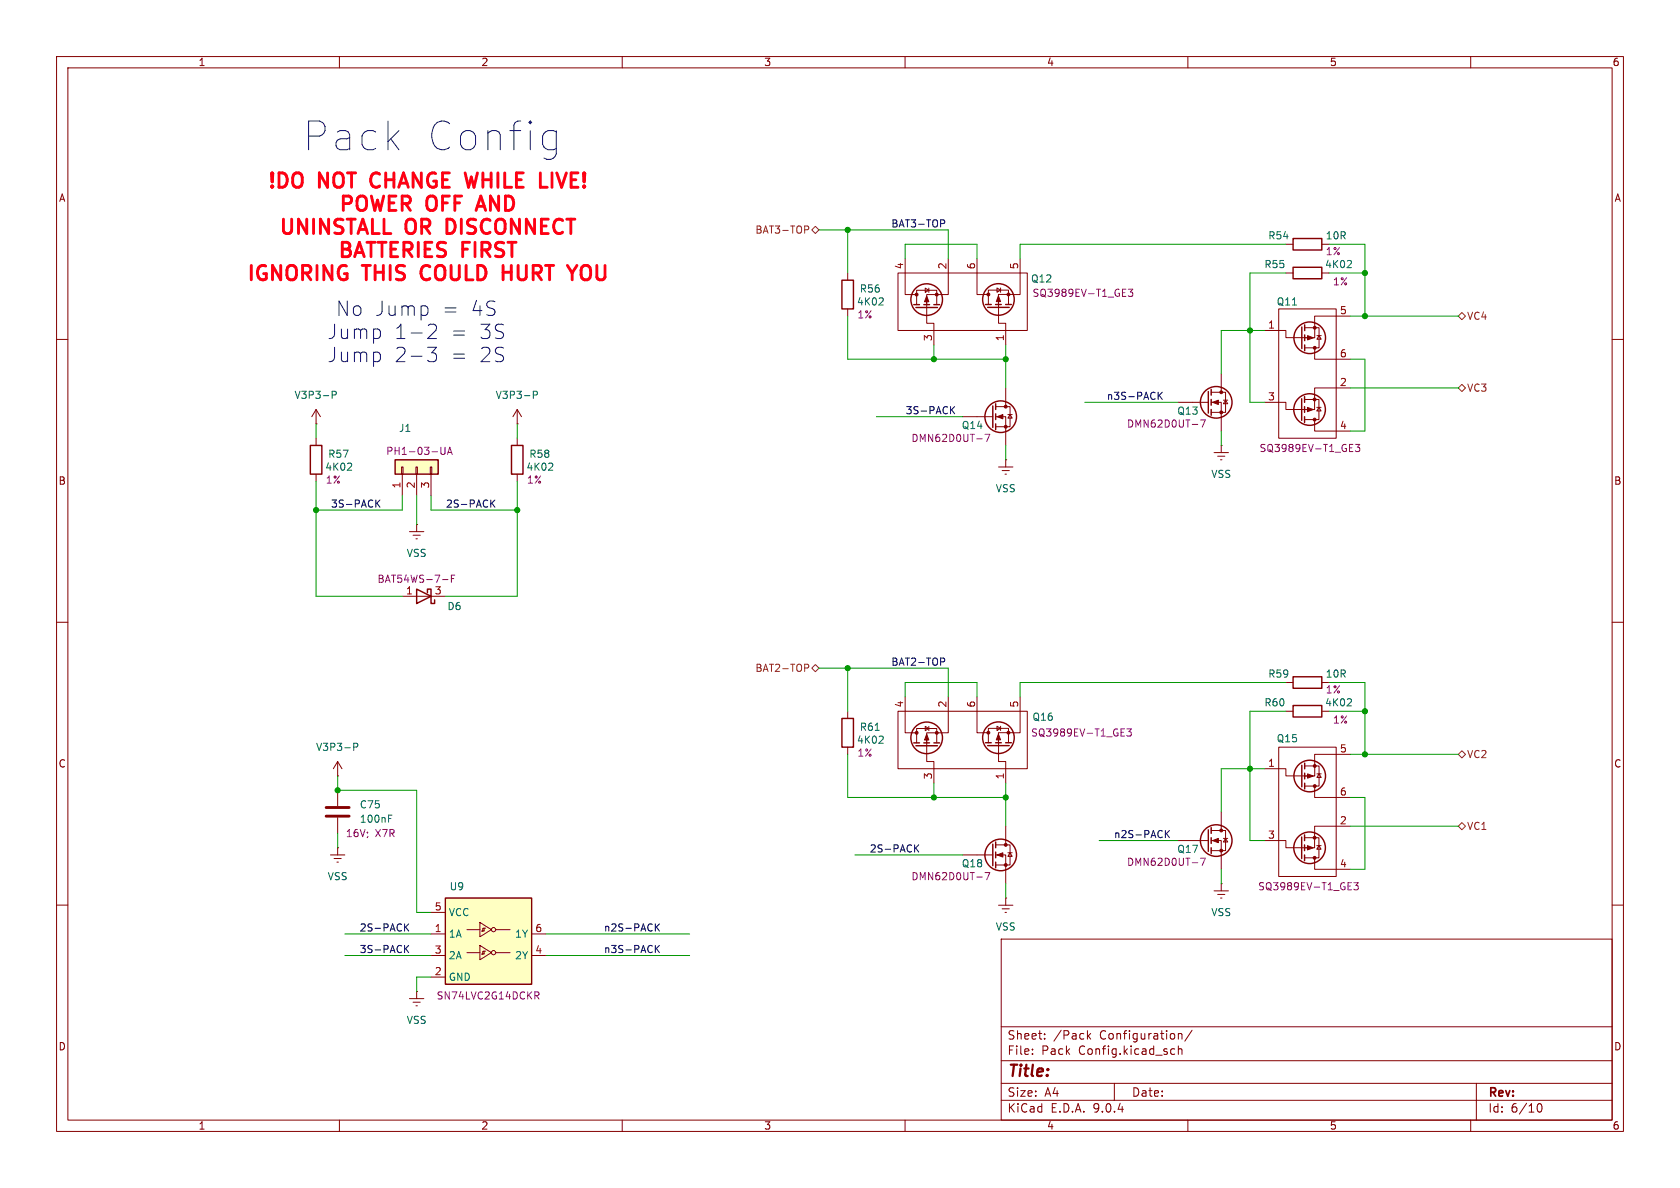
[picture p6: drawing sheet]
<svg xmlns="http://www.w3.org/2000/svg" width="297mm" height="210mm" viewBox="0 0 297 210" stroke-linecap="round" stroke-linejoin="round" font-family="sans-serif">
<g fill="none" stroke="#840000" stroke-width=".18">
<path d="M10 10h277v190h-277zM12 12h273v186h-273zM60 10v2M110 10v2M160 10v2M210 10v2M260 10v2M10 60h2M55.9 74.9h.1M55.9 72.4l-.8 1.3M55.9 72.4l.7 1.3M55.9 72.4v2.5"/>
<path d="M55.9 77.5v1.2M91.4 74.9h.1M91.4 72.4l-.7 1.3M91.4 72.4l.8 1.3M91.4 72.4v2.5M170.2 73.7h5.3M176 71.9h2.6v3.5h-2.6M176 73.7h1.8v5M177.8 68.6v3.3M178.2 73.3h.7M178.6 73.3l.3 .6h-.7zM285 60h2"/>
<path d="M55.9 83.8v1.3M10 110h2M285 110h2M158.7 125.7h22.9v10.2h-22.9zM160 123.2v6.3h2M162 131.3v-2.5h3.6v2.5M163.6 128.4l.6 .4-.6 .4zM163.8 130.8v3.8h1.3v3.8M164.2 128.4v.8M167.6 123.2v6.3h-3.8v1.8M172.7 123.2v6.3h1.3M174 129.5h.7"/>
<path d="M174.7 131.3v-2.5h3.6v2.5M176.3 128.4l.6 .4-.6 .3zM176.5 130.8v3.8h1.3v3.8M176.9 128.4v.7M179 129.5h-2.5v1.8M180.3 123.2v6.3h-1.2M10 160h2M177 166h108v32h-108zM285 160h2M60 198v2M110 198v2M160 198v2"/>
<path d="M177 194.5h108M177 191.5h108M177 187.5h108M177 181.5h108M182.5 186.3v.1M182.5 185.5v.1M184.7 183.6v.1M184.7 182.8v.1M192.2 182.2v1.5M192.4 183.1l.4 .6M192.8 182.7l-.6 .6M197 191.5v3"/>
<path d="M207.2 185.4l.5 .1M207.7 186.3l-.5 .1M208.3 182.7v1M208.3 182.8l.2-.1 .4 .1 .1 .9M208.3 185.5l.2-.1 .4 .1 .1 .9M208.3 184.9v1.5M210 198v2M210.7 182.1l-1.2 2M260 198v2M261 191.5v6.5M271.7 195.7l.2-.5 .2-.1a.81 .81 0 0 1 .6 .6 .81 .81 0 0 1-.3 .8h-.4l-.3-.5"/>
</g>
<g fill="none" stroke="#840000" stroke-width=".25">
<path d="M54.9 78.7h2v5.1h-2zM175.5 71.8v3.8M176 71.4v1M176 73.2v1M176 74.9v1M161.5 131.3h1.1M161.9 131.8h3.8M163.3 131.3h1M165.1 131.3h1M174.2 131.3h1M174.6 131.8h3.8M176 131.3h1"/>
<path d="M177.8 131.3h1"/>
<circle cx="176.9" cy="73.7" r="2.79"/>
<circle cx="163.8" cy="130.4" r="2.79"/>
<circle cx="176.5" cy="130.4" r="2.79"/>
</g>
<g fill="#840000" stroke="#840000" stroke-width=".18">
<path d="M163.8 129.8l.4 1h-.8z"/>
<path d="M176.5 129.8l.4 1h-.8z"/>
<path d="M176.3 73.7l1-.4v.7z"/>
<circle cx="165.6" cy="129.5" r=".25"/>
<circle cx="162" cy="129.5" r=".25"/>
<circle cx="178.3" cy="129.5" r=".25"/>
<circle cx="174.7" cy="129.5" r=".25"/>
<circle cx="177.8" cy="71.9" r=".25"/>
<circle cx="177.8" cy="75.4" r=".25"/>
</g>
<path d="M174.1 76.8h.9l-.6 1.2M198.2 130.1h.6M198.2 128.8h.6M199.2 128.8h.8l-.4 .5 .3 .2v.5l-.1 .1-.6-.1" fill="none" stroke="#840084" stroke-width=".18"/>
<path d="M58.7 69.8h.6l.1-.2v-.3l-.7-.1v1.2M94.3 69.8h.6l.1-.2-.1-.3-.6-.1v1.2M62.1 81.9l.1 .2-.1 .3-.7 .7h.8" fill="none" stroke="#006464" stroke-width=".18"/>
<path d="M69.8 81.3h7.7v2.5h-7.7z" fill="#ffffc2"/>
<g fill="none" stroke="#840000" stroke-width=".25">
<path d="M148.8 49.5h2.1v5.1h-2.1zM161.5 53.9h1.1M161.9 54.4h3.8M163.3 53.9h1M165.1 53.9h1M174.2 53.8h1M174.6 54.3h3.8M176 53.8h1M177.8 53.8h1M90.4 78.7h2.1v5.1h-2.1zM69.8 81.3h7.7v2.5h-7.7zM73.7 104.1l2.5 1.3-2.5 1.3z"/>
<path d="M75.6 104.8v-.7h.6v2.6h.6v-.7"/>
<circle cx="163.8" cy="53" r="2.79"/>
<circle cx="176.5" cy="52.9" r="2.79"/>
</g>
<g fill="none" stroke="#840000" stroke-width=".18">
<path d="M149.9 48.3v1.2M149.9 54.6v1.3M158.7 48.3h22.9v10.1h-22.9zM160 45.7v6.4h2M162 53.9v-2.6h3.6v2.6M163.6 50.9l.6 .4-.6 .4zM163.8 53.3v3.9h1.3v3.8M164.2 50.9v.8M167.6 45.7v6.4h-3.8v1.8M172.7 45.7v6.4h1.3M174 52.1h.7M174.7 53.8v-2.5h3.6v2.5"/>
<path d="M176.3 50.9l.6 .4-.6 .4zM176.5 53.3v3.9h1.3v3.8M176.9 50.9v.8M179 52.1h-2.5v1.7M180.3 45.7v6.4h-1.2M91.4 77.5v1.2M71 82.6h.2v1.2h-.2zM71.1 83.8v3.8M73.5 82.6h.3v1.2h-.3zM73.7 83.8v3.8M76.1 82.6h.2v1.2h-.2zM76.2 83.8v3.8"/>
<path d="M91.4 83.8v1.3M71.1 105.4h7.6M59.7 137.2h.1M59.7 134.6l-.8 1.3M59.7 134.6l.8 1.3M59.7 134.6v2.6M72.4 176.5h2.5M73 177.2h1.3M73.5 177.8h.3M73.7 175.3h.1M73.7 175.3v1.2"/>
</g>
<path d="M198.4 52.4h.6M198.4 51.1h.6M199.5 51.1h.8l-.5 .5 .4 .1v.6l-.2 .1-.5-.1M77.9 79.1v1l.3 .2h.4l.1-.2v-1M79.2 80h.6M79.1 80.3l.4-1.2 .4 1.2M78.2 102.5h1M79.8 102.3h.4M80.4 101.7h-.6v1.2" fill="none" stroke="#840084" stroke-width=".18"/>
<path d="M156 52.7l.2 .2-.1 .3-.7 .7h.8M97.6 81.9l.1 .2v.3l-.8 .7h.8M62.5 132.1l.6-.1 .2-.2-.1-.3-.7-.1v1.3" fill="none" stroke="#006464" stroke-width=".18"/>
<g fill="#840000" stroke="#840000" stroke-width=".18">
<path d="M163.8 52.3l.4 1h-.8z"/>
<path d="M176.5 52.3l.4 1h-.8z"/>
<circle cx="165.6" cy="52.1" r=".25"/>
<circle cx="162" cy="52.1" r=".25"/>
<circle cx="178.3" cy="52.1" r=".25"/>
<circle cx="174.7" cy="52.1" r=".25"/>
</g>
<path d="M78.7 158.8h15.3v15.2h-15.3z" fill="#ffffc2"/>
<g fill="none" stroke="#840000" stroke-width=".25">
<path d="M228.6 42.2h5.1v2h-5.1zM228.6 47.2h5.1v2.1h-5.1zM230.1 57.8v3.8M230.7 57.4v1M230.7 59.2v1M213.6 69.2v3.8M214.1 68.8v1.1M214.1 70.6v1M214.1 72.4v1M230.1 70.5v3.8M230.6 70.1v1M230.6 71.9v1"/>
<path d="M230.6 73.7v1M230.7 61v1M228.6 119.6h5.1v2.1h-5.1zM148.8 127h2.1v5.1h-2.1zM228.6 124.7h5.1v2h-5.1zM230.1 135.3v3.8M230.7 134.9v1M230.7 136.7v1M230.7 138.5v1M78.7 158.8h15.3v15.2h-15.3zM175.5 149.2v3.8M176 148.8v1.1"/>
<path d="M176 150.6v1M176 152.4v1M213.6 146.7v3.8M214.1 146.3v1M214.1 148.1v1M214.1 149.9v1M230.1 148v3.8M230.6 147.6v1M230.6 149.4v1M230.6 151.1v1.1"/>
<circle cx="231.5" cy="59.7" r="2.79"/>
<circle cx="215" cy="71.1" r="2.79"/>
<circle cx="231.5" cy="72.4" r="2.79"/>
<circle cx="231.5" cy="137.2" r="2.79"/>
<circle cx="176.9" cy="151.1" r="2.79"/>
<circle cx="215" cy="148.6" r="2.79"/>
<circle cx="231.5" cy="149.9" r="2.79"/>
</g>
<g fill="none" stroke="#840000" stroke-width=".18">
<path d="M223.5 58.4h3.8v1.3h3.8M226.1 54.6h10.1v22.9h-10.1zM227.3 43.2h1.3M227.3 48.3h1.3M230.7 57.9h2.5v3.6h-2.5M232.4 57.2v2.5h-1.7M232.8 59.3h.8M233.2 59.3l.4 .7h-.8zM233.7 43.2h1.2M233.7 48.3h1.2M238.8 55.9h-6.4v1.3M208.3 71.1h5.3"/>
<path d="M214.1 69.3h2.6v3.6h-2.6M214.1 71.1h1.8v5.1M215.9 78.7h.1M215.9 66v3.3M215.9 78.7v1.3M216.3 70.7h.7M216.7 70.7l.3 .7h-.7zM223.5 71.1h3.8v1.3h3.8M230.6 70.6h2.6v3.6h-2.6M232.4 69.9v2.5h-1.8M232.4 74.2v.7M232.4 74.9v1.3h6.4"/>
<path d="M232.4 61.5v2h6.4M232.8 72h.7M233.2 72l.3 .6h-.7zM238.8 68.6h-6.4v1.3M72.4 94h2.5M73 94.6h1.3M73.5 95.3h.3M73.7 92.7h.1M73.7 92.7v1.3M176.5 82.6h2.6M177.2 83.2h1.2M177.7 83.8h.2"/>
<path d="M177.8 81.3h.1M177.8 81.3v1.3M214.6 80h2.6M215.3 80.6h1.2M215.8 81.3h.2M59.7 139.7v2.8M149.9 125.7v1.3M149.9 132.1v1.3M223.5 135.9h3.8v1.3h3.8M226.1 132.1h10.1v22.8h-10.1zM227.3 125.7h1.3M227.3 120.7h1.3"/>
<path d="M230.7 135.4h2.5v3.6h-2.5M232.4 139v2h6.4M232.8 136.8h.8M233.2 136.8l.4 .6h-.8zM233.7 125.7h1.2M233.7 120.7h1.2M238.8 133.4h-6.4v3.8h-1.7M58.4 151.1h2.6M59.1 151.8h1.2M59.6 152.4h.2M59.7 149.9h.1M59.7 144.5v2.8"/>
<path d="M59.7 149.9v1.2M170.2 151.1h5.3M176 149.4h2.6v3.5h-2.6M176 151.1h1.8v5.1M177.8 158.8h.1M177.8 146.1v3.3M177.8 158.8v1.2M178.2 150.7h.7M178.6 150.7l.3 .7h-.7zM208.3 148.6h5.3M214.1 146.8h2.6v3.6h-2.6M214.1 148.6h1.8v5.1"/>
<path d="M214.6 157.5h2.6M215.3 158.1h1.2M215.8 158.8h.2M215.9 156.2h.1M215.9 143.5v3.3M215.9 156.2v1.3M216.3 148.2h.7M216.7 148.2l.3 .6h-.7zM223.5 148.6h3.8v1.3h3.8M230.6 148.1h2.6v3.5h-2.6M232.4 147.3v2.6h-1.8M232.4 151.6v.8"/>
<path d="M232.4 152.4v1.3h6.4M232.8 149.5h.7M233.2 149.5l.3 .6h-.7zM238.8 146.1h-6.4v1.2M76.2 161.3h2.5M76.2 165.1h2.5M76.2 168.9h2.5M76.2 172.7h2.5M82.5 164.3h2.3M82.5 168.4h2.3M84.8 163.1l2.1 1.2-2.1 1.3zM84.8 167.1l2.1 1.3-2.1 1.3z"/>
<path d="M85.1 164.6h.5v-.5h-.3v.5M85.1 168.7h.5v-.6h-.3v.6M85.6 164.1h.3M85.6 168.1h.3M87.6 164.3h2.6M87.6 168.4h2.6M94 165.1h2.5M94 168.9h2.5M176.5 160h2.6M177.2 160.7h1.2M177.7 161.3h.2"/>
<circle cx="87.2" cy="168.4" r=".38"/>
<circle cx="87.2" cy="164.3" r=".38"/>
</g>
<path d="M212.2 74.2h.9l-.6 1.3M238.6 79.8h.6M238.6 78.6h.6M239.6 78.6h.8l-.4 .4 .3 .2v.5l-.2 .1-.5-.1M174.1 154.2h.9l-.6 1.3M212.2 151.7h.9l-.6 1.3M238.3 157.3h.6M238.3 156h.6M239.3 156h.8l-.4 .5 .4 .1v.6l-.2 .1-.6-.1M94.6 175.3h.4l.3 .3-.1 .3-.6 .1M94.9 176l.4 .6" fill="none" stroke="#840084" stroke-width=".18"/>
<path d="M238.8 46.1l.1 .2v.3l-.8 .7h.8M154.7 129.1h.8M156 130.2l.2 .2-.1 .3-.7 .7h.8M238.8 123.6l.1 .2v.3l-.8 .7h.8M68.7 144.7h.4M68.7 144.1h.6" fill="none" stroke="#006464" stroke-width=".18"/>
<path d="M57.7 142.7h4M57.7 144.3h4" fill="none" stroke="#840000" stroke-width=".51"/>
<g fill="#840000" stroke="#840000" stroke-width=".18">
<path d="M214.4 148.6l1-.4v.8z"/>
<path d="M176.3 151.1l1-.4v.8z"/>
<path d="M231.1 149.5l1.1 .4-1.1 .3z"/>
<path d="M231.2 136.8l1 .4-1 .4z"/>
<path d="M231.1 72l1.1 .4-1.1 .4z"/>
<path d="M231.2 59.3l1 .4-1 .4z"/>
<path d="M214.4 71.1l1-.4v.8z"/>
<circle cx="215.9" cy="146.8" r=".25"/>
<circle cx="215.9" cy="150.4" r=".25"/>
<circle cx="177.8" cy="149.4" r=".25"/>
<circle cx="177.8" cy="152.9" r=".25"/>
<circle cx="232.4" cy="148.1" r=".25"/>
<circle cx="232.4" cy="151.6" r=".25"/>
<circle cx="232.4" cy="135.4" r=".25"/>
<circle cx="232.4" cy="139" r=".25"/>
<circle cx="232.4" cy="70.6" r=".25"/>
<circle cx="232.4" cy="74.2" r=".25"/>
<circle cx="232.4" cy="57.9" r=".25"/>
<circle cx="232.4" cy="61.5" r=".25"/>
<circle cx="215.9" cy="69.3" r=".25"/>
<circle cx="215.9" cy="72.9" r=".25"/>
</g>
<path d="M142.3 39.9h.4l.3 .3-.1 .4h-.6M143.5 40.6l.6-.6 .7 .6-.7 .7zM257.8 55.9l.6-.7 .7 .7-.7 .6zM257.8 68.6l.6-.7 .7 .7-.7 .6zM142.3 117.4h.4l.3 .3-.1 .3-.6 .1M143.5 118.1l.6-.6 .7 .6-.7 .6zM257.8 133.4l.6-.7 .7 .7-.7 .6zM257.8 146.1l.6-.7 .7 .7-.7 .6z" fill="none" stroke="#725600" stroke-width=".18"/>
<g fill="none" stroke="#0f0f0f" stroke-width=".18">
<path d="M166.3 38.9h.5l.2 .2-.1 .4h-.6M168.2 72.4l.6 .7M168.8 71.9l-.8 .7M204.8 69.3v1.3M204.9 69.9l.6 .7M205.5 69.3l-.7 .8M66.6 88.9l.6 .8M67.2 88.4l-.8 .7M86.9 88.9l.6 .8M87.5 88.4l-.7 .7M166.3 116.3h.5l.2 .3-.1 .3-.6 .1M161.9 149.9l.5 .7"/>
<path d="M162.4 149.3l-.7 .8M206 146.8v1.3M206.2 147.4l.5 .7M206.7 146.8l-.7 .7M71.7 163.9l.5 .7M71.7 167.7l.5 .7M72.2 163.3l-.7 .7M72.2 167.1l-.7 .8M115.9 163.3v1.3M115.9 167.1v1.3M116 163.9l.6 .7M116 167.7l.6 .7"/>
<path d="M116.6 163.3l-.7 .7M116.6 167.1l-.7 .8"/>
</g>
<g fill="none" stroke="#009600" stroke-width=".18">
<path d="M144.8 40.6h22.8v5.1M149.9 40.6v7.7M149.9 55.9v7.6h27.9M160 45.7v-2.5h12.7v2.5M223.5 58.4h-7.6v7.6M227.3 43.2h-47v2.5M227.3 48.3h-6.3v22.8h2.5M234.9 43.2h6.4v12.7M234.9 48.3h6.4M238.8 55.9h19M55.9 74.9v2.6M91.4 74.9v2.6"/>
<path d="M154.9 73.7h15.3M165.1 61v2.5M177.8 61v7.6M177.8 78.7v2.6M191.8 71.1h16.5M215.9 76.2v2.5M238.8 63.5h2.5v12.7h-2.5M238.8 68.6h19M55.9 85.1v20.3h15.2M71.1 87.6v2.6h-15.2M73.7 87.6v5.1M76.2 87.6v2.6h15.2"/>
<path d="M91.4 85.1v20.3h-12.7M144.8 118.1h22.8v5.1M149.9 118.1v7.6M59.7 137.2v2.5h14v21.6h2.5M149.9 133.4v7.6h27.9M160 123.2v-2.5h12.7v2.5M165.1 138.4v2.6M177.8 138.4v7.7M223.5 135.9h-7.6v7.6M227.3 120.7h-47v2.5M227.3 125.7h-6.3v22.9h2.5M234.9 120.7h6.4v12.7"/>
<path d="M234.9 125.7h6.4M238.8 133.4h19M59.7 147.3v2.6M151.1 151.1h19.1M177.8 156.2v2.6M194.3 148.6h14M215.9 153.7v2.5M238.8 141h2.5v12.7h-2.5M238.8 146.1h19M61 168.9h15.2M61 165.1h15.2M76.2 172.7h-2.5v2.6"/>
<path d="M96.5 168.9h25.4M96.5 165.1h25.4"/>
</g>
<path d="M96.9 23.1h1l.4 .2M98.3 23.1v4.1l-.2 .5-.7 .5M98.3 26.2l-.4 .3h-1M75.8 57.4l.9-.1a.69 .69 0 0 1 .3 1.1l-1.4 1.4h1.6M75.6 61.4h1.6l-.9 1a.69 .69 0 0 1 .9 .4v.7l-.3 .3-.2 .1h-.7l-.3-.1" fill="none" stroke="#0000c2" stroke-width=".18"/>
<path d="M83.3 31.3l-.5 1.8M85 34.7l-.8 2.5M88.9 48.1h1.5M102 46.9l-.8 1.4" fill="none" stroke="#ff0013" stroke-width=".51"/>
<g fill="#009600" stroke="#009600" stroke-width=".18">
<circle cx="149.9" cy="40.6" r=".46"/>
<circle cx="177.8" cy="63.5" r=".46"/>
<circle cx="165.1" cy="63.5" r=".46"/>
<circle cx="149.9" cy="118.1" r=".46"/>
<circle cx="221" cy="135.9" r=".46"/>
<circle cx="241.3" cy="133.4" r=".46"/>
<circle cx="177.8" cy="141" r=".46"/>
<circle cx="241.3" cy="125.7" r=".46"/>
<circle cx="165.1" cy="141" r=".46"/>
<circle cx="91.4" cy="90.2" r=".46"/>
<circle cx="55.9" cy="90.2" r=".46"/>
<circle cx="59.7" cy="139.7" r=".46"/>
<circle cx="241.3" cy="48.3" r=".46"/>
<circle cx="241.3" cy="55.9" r=".46"/>
<circle cx="221" cy="58.4" r=".46"/>
</g>
<g font-size="7.1" fill="#0000c2">
<text x="53.6" y="26.9">Pack</text>
<text x="75.1" y="26.9">Config</text>
</g>
<g font-size="3.5" fill="#ff0013">
<text x="47" y="34">!DO</text>
<text x="56.4" y="34">NOT</text>
<text x="66.6" y="34">CHANGE</text>
<text x="84.4" y="34">WHILE</text>
<text x="98.5" y="34">LIVE!</text>
<text x="59.6" y="38.1">POWER</text>
<text x="75.5" y="38.1">OFF</text>
<text x="85.4" y="38.1">AND</text>
<text x="49" y="42.2">UNINSTALL</text>
<text x="59.4" y="46.3">BATTERIES FIRST</text>
<text x="71.8" y="42.2">OR</text>
<text x="79.9" y="42.2">DISCONNECT</text>
<text x="43.3" y="50.3">IGNORING</text>
<text x="64.3" y="50.3">THIS</text>
<text x="75.5" y="50.3">COULD</text>
<text x="90.9" y="50.3">HURT</text>
<text x="103.6" y="50.3">YOU</text>
</g>
<g font-size="3.5" fill="#0000c2">
<text x="59.4" y="56.1">No Jump</text>
<text x="78" y="56.1">=</text>
<text x="83" y="56.1">4S</text>
<text x="57.8" y="60.2">Jump</text>
<text x="57.8" y="64.3">Jump</text>
<text x="69.6" y="60.2">1-2</text>
<text x="69.6" y="64.3">2-3</text>
<text x="79.5" y="60.2">=</text>
<text x="79.5" y="64.3">=</text>
<text x="84.5" y="60.2">3S</text>
<text x="84.5" y="64.3">2S</text>
</g>
<text font-size="2.8" fill="#840000" x="178" y="190.9">Title:</text>
<g font-size="2.1" fill="#840000">
<text x="178" y="184">Sheet:</text>
<text x="186.2" y="184">/Pack</text>
<text x="194.5" y="184">Configuration/</text>
<text x="178" y="186.7">File:</text>
<text x="184.1" y="186.7">Pack</text>
<text x="190.7" y="186.7">Config.kicad_sch</text>
<text x="178" y="196.9">KiCad</text>
<text x="178" y="194.1">Size:</text>
<text x="184.7" y="194.1">A4</text>
<text x="185.7" y="196.9">E.D.A.</text>
<text x="193.3" y="196.9">9.0.4</text>
<text x="200" y="194.1">Date:</text>
<text x="263" y="194.3">Rev:</text>
<text x="263" y="196.9">Id:</text>
<text x="267.1" y="196.9">6/10</text>
</g>
<g font-size="1.8" fill="#840000">
<text x="35" y="11.9">1</text>
<text x="85" y="11.9">2</text>
<text x="135" y="11.9">3</text>
<text x="185" y="11.9">4</text>
<text x="235" y="11.9">5</text>
<text x="285" y="11.9">6</text>
<text x="10.3" y="35.9">A</text>
<text x="285.3" y="35.9">A</text>
<text x="10.3" y="85.9">B</text>
<text x="285.3" y="85.9">B</text>
<text x="10.3" y="135.9">C</text>
<text x="285.3" y="135.9">C</text>
<text x="10.3" y="185.9">D</text>
<text x="285.3" y="185.9">D</text>
<text x="35" y="199.9">1</text>
<text x="85" y="199.9">2</text>
<text x="135" y="199.9">3</text>
<text x="185" y="199.9">4</text>
<text x="235" y="199.9">5</text>
<text x="285" y="199.9">6</text>
</g>
<g font-size="1.8" fill="#725600">
<text x="133.4" y="41.5">BAT3-TOP</text>
<text x="259.3" y="56.7">VC4</text>
<text x="259.3" y="69.4">VC3</text>
<text x="133.4" y="119">BAT2-TOP</text>
<text x="259.3" y="134.2">VC2</text>
<text x="259.3" y="146.9">VC1</text>
</g>
<g font-size="1.8" fill="#0f0f0f">
<text x="157.5" y="40.3">BAT3-TOP</text>
<text x="195.6" y="70.8">n3S-PACK</text>
<text x="160" y="73.3">3S-PACK</text>
<text x="58.4" y="89.8">3S-PACK</text>
<text x="78.7" y="89.8">2S-PACK</text>
<text x="157.5" y="117.8">BAT2-TOP</text>
<text x="196.8" y="148.2">n2S-PACK</text>
<text x="153.7" y="150.8">2S-PACK</text>
<text x="63.5" y="164.8">2S-PACK</text>
<text x="106.7" y="164.8">n2S-PACK</text>
<text x="63.5" y="168.6">3S-PACK</text>
<text x="106.7" y="168.6">n3S-PACK</text>
</g>
<g font-size="1.8" fill="#a90000">
<text x="159.8" y="47.7" transform="rotate(-90 159.8 47.7)">4</text>
<text x="167.4" y="47.7" transform="rotate(-90 167.4 47.7)">2</text>
<text x="172.5" y="47.7" transform="rotate(-90 172.5 47.7)">6</text>
<text x="180.1" y="47.7" transform="rotate(-90 180.1 47.7)">5</text>
<text x="224.1" y="58.2">1</text>
<text x="236.8" y="55.6">5</text>
<text x="164.8" y="60.4" transform="rotate(-90 164.8 60.4)">3</text>
<text x="177.5" y="60.4" transform="rotate(-90 177.5 60.4)">1</text>
<text x="236.8" y="63.2">6</text>
<text x="224.1" y="70.9">3</text>
<text x="236.8" y="68.3">2</text>
<text x="236.8" y="75.9">4</text>
<text x="70.9" y="86.4" transform="rotate(-90 70.9 86.4)">1</text>
<text x="73.4" y="86.4" transform="rotate(-90 73.4 86.4)">2</text>
<text x="75.9" y="86.4" transform="rotate(-90 75.9 86.4)">3</text>
<text x="71.7" y="105.2">1</text>
<text x="76.8" y="105.2">3</text>
<text x="159.8" y="125.2" transform="rotate(-90 159.8 125.2)">4</text>
<text x="167.4" y="125.2" transform="rotate(-90 167.4 125.2)">2</text>
<text x="172.5" y="125.2" transform="rotate(-90 172.5 125.2)">6</text>
<text x="180.1" y="125.2" transform="rotate(-90 180.1 125.2)">5</text>
<text x="164.8" y="137.9" transform="rotate(-90 164.8 137.9)">3</text>
<text x="177.5" y="137.9" transform="rotate(-90 177.5 137.9)">1</text>
<text x="224.1" y="135.6">1</text>
<text x="236.8" y="133.1">5</text>
<text x="236.8" y="140.7">6</text>
<text x="224.1" y="148.3">3</text>
<text x="236.8" y="145.8">2</text>
<text x="236.8" y="153.4">4</text>
<text x="76.8" y="161">5</text>
<text x="76.8" y="164.8">1</text>
<text x="94.5" y="164.8">6</text>
<text x="76.8" y="168.7">3</text>
<text x="76.8" y="172.5">2</text>
<text x="94.5" y="168.7">4</text>
</g>
<g font-size="1.8" fill="#006464">
<text x="223.4" y="47.6">R55</text>
<text x="224.1" y="42.5">R54</text>
<text x="234.2" y="47.6">4K02</text>
<text x="234.3" y="42.5">10R</text>
<text x="151.9" y="51.9">R56</text>
<text x="182.2" y="50.1">Q12</text>
<text x="151.4" y="54.2">4K02</text>
<text x="225.6" y="54.2">Q11</text>
<text x="52" y="70.7">V3P3-P</text>
<text x="87.5" y="70.7">V3P3-P</text>
<text x="70.4" y="76.6">J1</text>
<text x="169.9" y="76">Q14</text>
<text x="208" y="73.5">Q13</text>
<text x="57.4" y="83.4">4K02</text>
<text x="57.9" y="81.1">R57</text>
<text x="93" y="83.4">4K02</text>
<text x="93.5" y="81.1">R58</text>
<text x="175.9" y="87.2">VSS</text>
<text x="214" y="84.7">VSS</text>
<text x="71.8" y="98.7">VSS</text>
<text x="79" y="108.1">D6</text>
<text x="224.1" y="120">R59</text>
<text x="234.3" y="120">10R</text>
<text x="223.4" y="125.1">R60</text>
<text x="234.2" y="125.1">4K02</text>
<text x="151.4" y="131.7">4K02</text>
<text x="151.9" y="129.4">R61</text>
<text x="182.4" y="127.6">Q16</text>
<text x="225.6" y="131.4">Q15</text>
<text x="55.8" y="132.9">V3P3-P</text>
<text x="63.5" y="143.1">C75</text>
<text x="63.5" y="145.6">100nF</text>
<text x="57.8" y="155.8">VSS</text>
<text x="169.9" y="153.5">Q18</text>
<text x="208" y="151">Q17</text>
<text x="79.4" y="157.6">U9</text>
<text x="79.2" y="162.2">VCC</text>
<text x="79.2" y="166">1A</text>
<text x="91" y="166">1Y</text>
<text x="175.9" y="164.7">VSS</text>
<text x="214" y="162.2">VSS</text>
<text x="79.2" y="169.8">2A</text>
<text x="79.2" y="173.6">GND</text>
<text x="91" y="169.8">2Y</text>
<text x="71.8" y="181.2">VSS</text>
</g>
<g font-size="1.8" fill="#840084">
<text x="234.3" y="45.3">1%</text>
<text x="182.4" y="52.7">SQ3989EV-T1_GE3</text>
<text x="235.5" y="50.6">1%</text>
<text x="151.5" y="56.5">1%</text>
<text x="199.1" y="75.8">DMN62D0UT-7</text>
<text x="68.2" y="80.6">PH1-03-UA</text>
<text x="161" y="78.3">DMN62D0UT-7</text>
<text x="222.6" y="80.1">SQ3989EV-T1_GE3</text>
<text x="57.5" y="85.7">1%</text>
<text x="93.1" y="85.7">1%</text>
<text x="66.6" y="103.2">BAT54WS-7-F</text>
<text x="234.3" y="122.8">1%</text>
<text x="182.2" y="130.4">SQ3989EV-T1_GE3</text>
<text x="235.5" y="128.1">1%</text>
<text x="151.5" y="134">1%</text>
<text x="61" y="148.2">16V;</text>
<text x="66.3" y="148.2">X7R</text>
<text x="161" y="155.8">DMN62D0UT-7</text>
<text x="199.1" y="153.3">DMN62D0UT-7</text>
<text x="222.3" y="157.6">SQ3989EV-T1_GE3</text>
<text x="77.1" y="176.9">SN74LVC2G14DCKR</text>
</g>
</svg>
